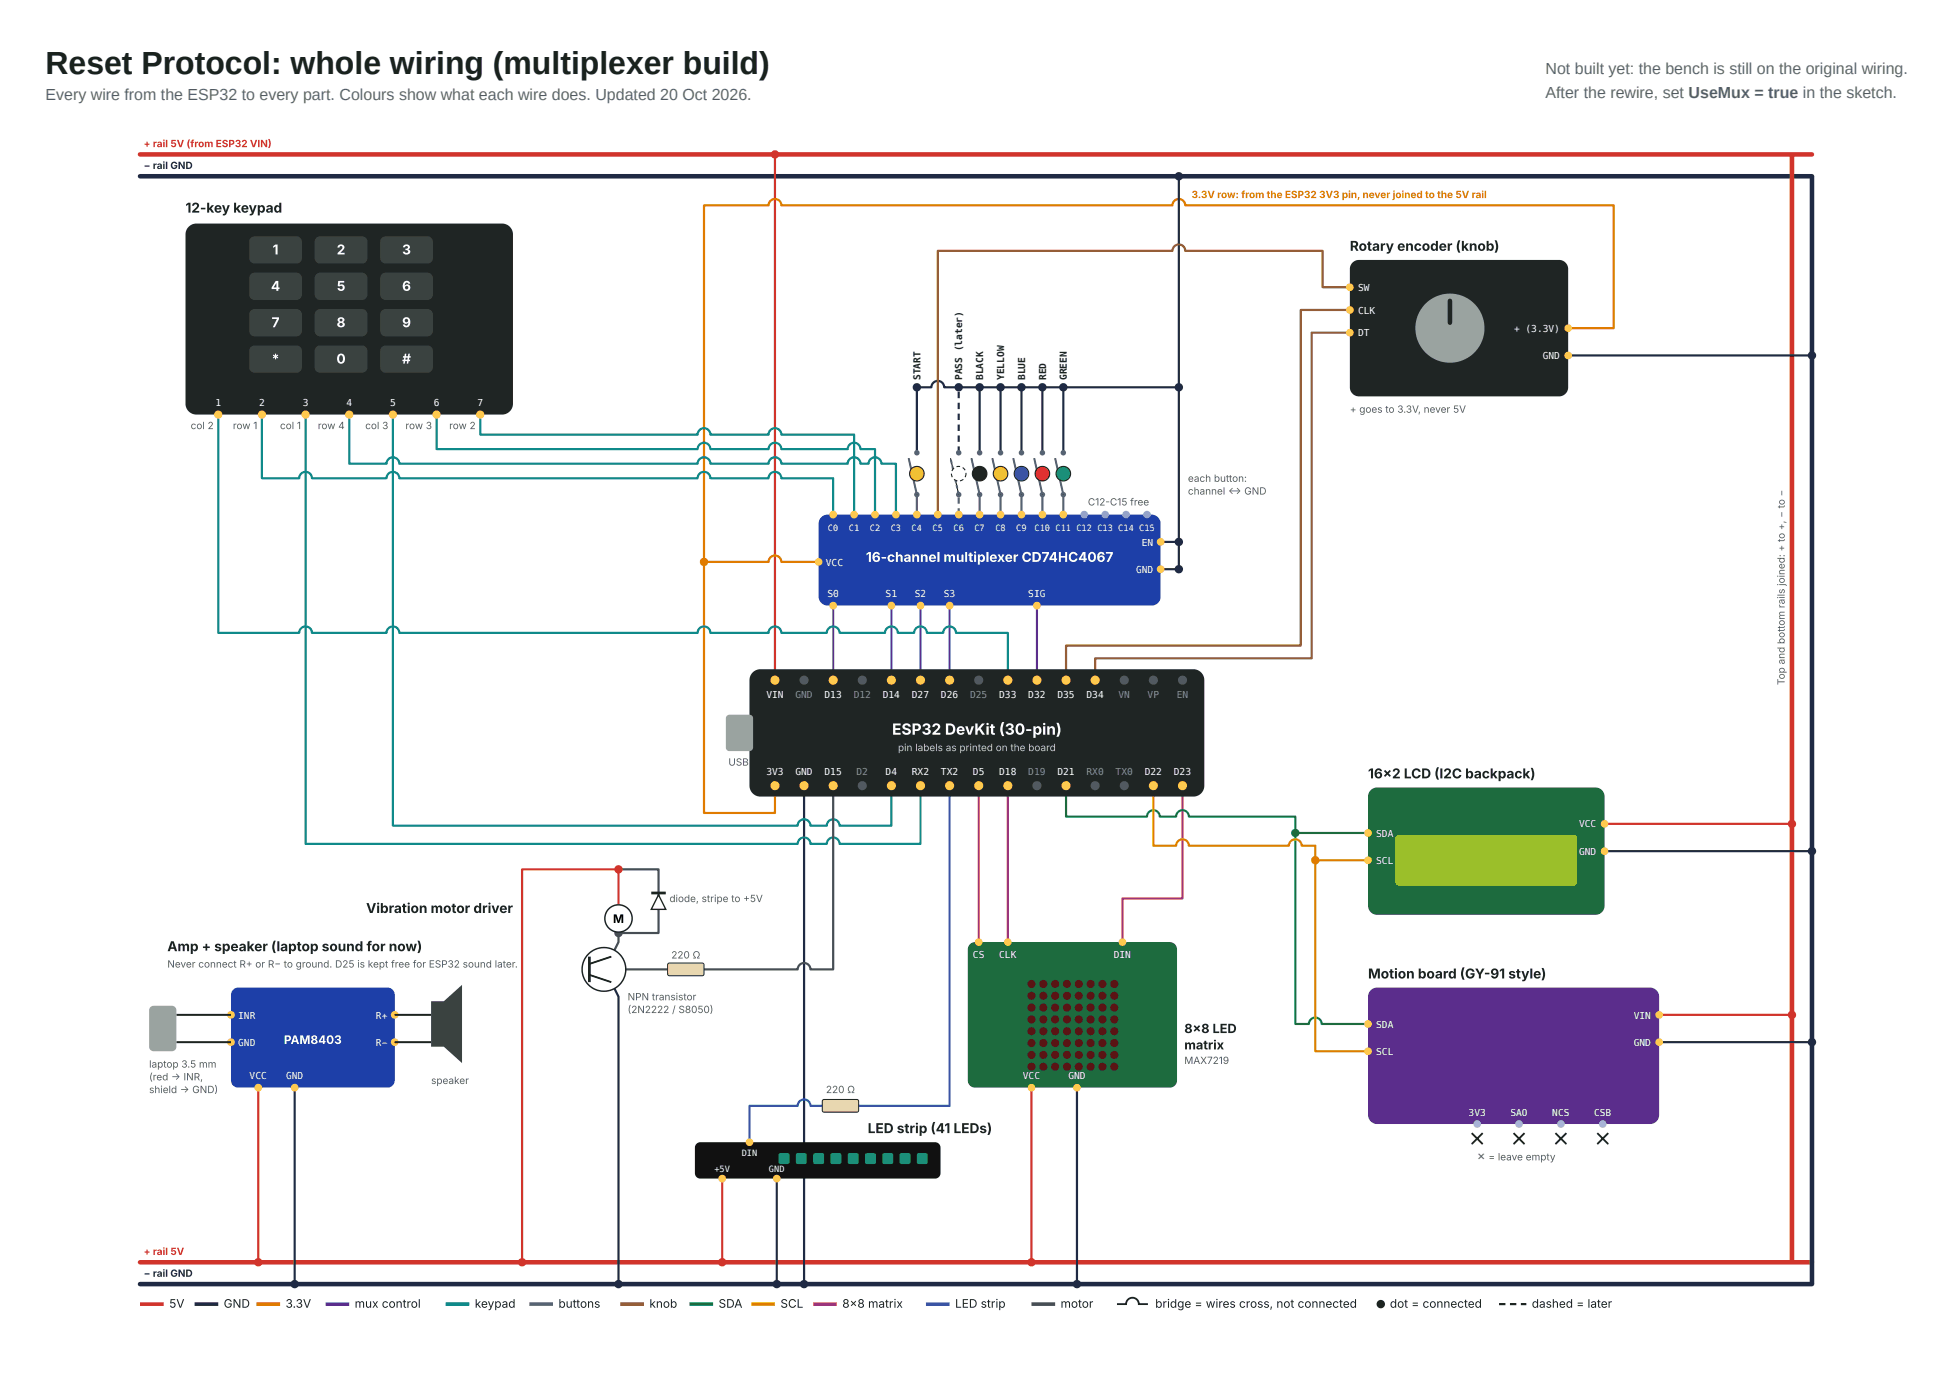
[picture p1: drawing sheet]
<svg xmlns="http://www.w3.org/2000/svg" width="420mm" height="297mm" viewBox="0 0 420 297" stroke-linecap="round" stroke-linejoin="round" font-family="sans-serif">
<path d="M30.1 33.2h359.6M30.1 271.5h359.6" fill="none" stroke="#d1342b" stroke-width=".98"/>
<path d="M30.1 37.9h359.6M30.1 276.2h359.6" fill="none" stroke="#1f2a44" stroke-width=".98"/>
<path d="M385.4 33.2v238.3" fill="none" stroke="#d1342b" stroke-width=".98" stroke-linecap="butt"/>
<path d="M389.7 37.9v238.3" fill="none" stroke="#1f2a44" stroke-width=".98" stroke-linecap="butt"/>
<path d="M166.7 33.2v113.1" fill="none" stroke="#d1342b" stroke-width=".47"/>
<path d="M253.5 37.9v84.5h-3.9M253.5 83.3h-50.5a1.37 1.37 0 0 0-1.3-1.4 1.37 1.37 0 0 0-1.4 1.4h-3.1v14.1M249.6 116.5h3.9M172.9 169v107.2" fill="none" stroke="#1f2a44" stroke-width=".47"/>
<path d="M179.2 130.2v16.1M191.7 130.2v16.1M198 130.2v16.1M204.2 130.2v16.1M223 130.2v16.1" fill="none" stroke="#7b3fbf" stroke-width=".47"/>
<path d="M337.2 70.6h9.8v-26.4h-92.1a1.37 1.37 0 0 0-1.4-1.4 1.37 1.37 0 0 0-1.4 1.4h-84.1a1.37 1.37 0 0 0-1.3-1.4 1.37 1.37 0 0 0-1.4 1.4h-13.9v130.6h15.3v-5.8M151.4 120.9h13.9a1.37 1.37 0 0 1 1.4-1.4 1.37 1.37 0 0 1 1.3 1.4h8" fill="none" stroke="#e07b00" stroke-width=".47"/>
<path d="M197.2 106.4v4.3" fill="none" stroke="#5b6573" stroke-width=".47"/>
<path d="M205.9 109.3h.5v1.4h-.5zM205.9 107h.5v1.3h-.5z" fill="#5b6573"/>
<path d="M205.9 96h.5v1.4h-.5zM205.9 93.7h.5v1.3h-.5zM205.9 91.3h.5v1.4h-.5zM205.9 89h.5v1.3h-.5zM205.9 86.6h.5v1.4h-.5zM205.9 84.3h.5v1.3h-.5z" fill="#1f2a44"/>
<path d="M210.7 106.4v4.3M215.2 106.4v4.3M219.7 106.4v4.3M224.2 106.4v4.3M228.7 106.4v4.3" fill="none" stroke="#5b6573" stroke-width=".47"/>
<path d="M337.2 76.4h52.5M210.7 83.3v14.1M215.2 83.3v14.1M219.7 83.3v14.1M224.2 83.3v14.1M228.7 83.3v14.1M345.1 183.1h44.6M131.4 211.2l1.6 3.2v61.8M63.4 233.9v42.3M231.6 233.9v42.3M356.8 224.1h32.9M167 253.5v22.7" fill="none" stroke="#1f2a44" stroke-width=".47"/>
<path d="M290.3 61.8h-5.9v-7.9h-29.5a1.37 1.37 0 0 0-1.4-1.3 1.37 1.37 0 0 0-1.4 1.3h-50.4v56.8M290.3 66.7h-10.6v72.1h-50.5v7.5M290.3 71.6h-8.2v70h-46.6v4.7" fill="none" stroke="#8a5a2b" stroke-width=".47"/>
<path d="M46.9 89.2v46.9h17.4a1.37 1.37 0 0 1 1.4-1.4 1.37 1.37 0 0 1 1.4 1.4h16a1.37 1.37 0 0 1 1.4-1.4 1.37 1.37 0 0 1 1.4 1.4h64.1a1.37 1.37 0 0 1 1.4-1.4 1.37 1.37 0 0 1 1.4 1.4h12.5a1.37 1.37 0 0 1 1.4-1.4 1.37 1.37 0 0 1 1.3 1.4h9.8a1.37 1.37 0 0 1 1.4-1.4 1.37 1.37 0 0 1 1.3 1.4h9.8a1.37 1.37 0 0 1 1.4-1.4 1.37 1.37 0 0 1 1.4 1.4h3.5a1.37 1.37 0 0 1 1.4-1.4 1.37 1.37 0 0 1 1.3 1.4h3.5a1.37 1.37 0 0 1 1.4-1.4 1.37 1.37 0 0 1 1.4 1.4h11.1v10.2M56.3 89.2v13.7h8a1.37 1.37 0 0 1 1.4-1.4 1.37 1.37 0 0 1 1.4 1.4h16a1.37 1.37 0 0 1 1.4-1.4 1.37 1.37 0 0 1 1.4 1.4h64.1a1.37 1.37 0 0 1 1.4-1.4 1.37 1.37 0 0 1 1.4 1.4h12.5a1.37 1.37 0 0 1 1.4-1.4 1.37 1.37 0 0 1 1.3 1.4h11.2v7.8M65.7 89.2v92.3h105.8a1.37 1.37 0 0 1 1.4-1.4 1.37 1.37 0 0 1 1.4 1.4h3.5a1.37 1.37 0 0 1 1.4-1.4 1.37 1.37 0 0 1 1.3 1.4h17.5v-12.5M75.1 89.2v10.5h8a1.37 1.37 0 0 1 1.4-1.3 1.37 1.37 0 0 1 1.4 1.3h64.1a1.37 1.37 0 0 1 1.4-1.3 1.37 1.37 0 0 1 1.4 1.3h12.5a1.37 1.37 0 0 1 1.4-1.3 1.37 1.37 0 0 1 1.3 1.3h14.3a1.37 1.37 0 0 1 1.4-1.3 1.37 1.37 0 0 1 1.3 1.3h1.8a1.37 1.37 0 0 1 1.4-1.3 1.37 1.37 0 0 1 1.3 1.3h3.2v11M84.5 89.2v88.4h87a1.37 1.37 0 0 1 1.4-1.4 1.37 1.37 0 0 1 1.4 1.4h3.5a1.37 1.37 0 0 1 1.4-1.4 1.37 1.37 0 0 1 1.3 1.4h11.2v-8.6M93.9 89.2v7.4h56.1a1.37 1.37 0 0 1 1.4-1.4 1.37 1.37 0 0 1 1.4 1.4h12.5a1.37 1.37 0 0 1 1.4-1.4 1.37 1.37 0 0 1 1.3 1.4h14.3a1.37 1.37 0 0 1 1.4-1.4 1.37 1.37 0 0 1 1.3 1.4h3.2v14.1M103.3 89.2v4.3h46.7a1.37 1.37 0 0 1 1.4-1.4 1.37 1.37 0 0 1 1.4 1.4h12.5a1.37 1.37 0 0 1 1.4-1.4 1.37 1.37 0 0 1 1.3 1.4h15.7v17.2" fill="none" stroke="#0f8a8a" stroke-width=".47"/>
<path d="M179.2 169v39.5h-4.9a1.37 1.37 0 0 0-1.4-1.4 1.37 1.37 0 0 0-1.4 1.4h-20.1M133 187h8.6v13.7h-8.6v1.9l-1.6 3.1M126.7 208.5h16.9" fill="none" stroke="#444b55" stroke-width=".47"/>
<path d="M345.1 177.2h40.3M133 194.4v-7.4h-20.7v84.5M356.8 218.3h28.6M55.5 233.9v37.6M221.8 233.9v37.6M155.3 253.5v18" fill="none" stroke="#d1342b" stroke-width=".47"/>
<path d="M204.2 169v68.8h-19.6M176.8 237.8h-2.5a1.37 1.37 0 0 0-1.4-1.3 1.37 1.37 0 0 0-1.4 1.3h-10.3v7.9" fill="none" stroke="#1f6fd1" stroke-width=".47"/>
<path d="M210.5 169v33.6M216.7 169v33.6M254.3 169v24.2h-12.9v9.4" fill="none" stroke="#c2367a" stroke-width=".47"/>
<path d="M229.2 169v6.6h17.5a1.37 1.37 0 0 1 1.3-1.3 1.37 1.37 0 0 1 1.4 1.3h3.5a1.37 1.37 0 0 1 1.4-1.3 1.37 1.37 0 0 1 1.4 1.3h22.8v44.6h3a1.37 1.37 0 0 1 1.3-1.3 1.37 1.37 0 0 1 1.4 1.3h10M278.5 179.1h15.7" fill="none" stroke="#1f8f4e" stroke-width=".47"/>
<path d="M248 169v12.9h4.9a1.37 1.37 0 0 1 1.4-1.4 1.37 1.37 0 0 1 1.4 1.4h21.5a1.37 1.37 0 0 1 1.3-1.4 1.37 1.37 0 0 1 1.4 1.4h2.9v44.2h11.4M282.8 185h11.4" fill="none" stroke="#c99a00" stroke-width=".47"/>
<circle cx="166.7" cy="33.2" r=".9" fill="#d1342b"/>
<circle cx="172.9" cy="276.2" r=".9" fill="#1f2a44"/>
<circle cx="151.4" cy="120.9" r=".9" fill="#e07b00"/>
<g fill="#1f2a44">
<circle cx="253.5" cy="122.4" r=".9"/>
<circle cx="253.5" cy="37.9" r=".9"/>
<circle cx="253.5" cy="116.5" r=".9"/>
<circle cx="253.5" cy="83.3" r=".9"/>
<circle cx="197.2" cy="83.3" r=".9"/>
<circle cx="206.2" cy="83.3" r=".9"/>
<circle cx="210.7" cy="83.3" r=".9"/>
<circle cx="215.2" cy="83.3" r=".9"/>
<circle cx="219.7" cy="83.3" r=".9"/>
<circle cx="224.2" cy="83.3" r=".9"/>
<circle cx="228.7" cy="83.3" r=".9"/>
<circle cx="389.7" cy="76.4" r=".9"/>
</g>
<circle cx="112.3" cy="271.5" r=".9" fill="#d1342b"/>
<circle cx="133" cy="276.2" r=".9" fill="#1f2a44"/>
<circle cx="133" cy="187" r=".9" fill="#d1342b"/>
<circle cx="133" cy="200.7" r=".9" fill="#444b55"/>
<circle cx="155.3" cy="271.5" r=".9" fill="#d1342b"/>
<circle cx="167" cy="276.2" r=".9" fill="#1f2a44"/>
<circle cx="221.8" cy="271.5" r=".9" fill="#d1342b"/>
<circle cx="231.6" cy="276.2" r=".9" fill="#1f2a44"/>
<circle cx="278.5" cy="179.1" r=".9" fill="#1f8f4e"/>
<circle cx="282.8" cy="185" r=".9" fill="#c99a00"/>
<circle cx="385.4" cy="177.2" r=".9" fill="#d1342b"/>
<circle cx="389.7" cy="183.1" r=".9" fill="#1f2a44"/>
<circle cx="385.4" cy="218.3" r=".9" fill="#d1342b"/>
<circle cx="389.7" cy="224.1" r=".9" fill="#1f2a44"/>
<circle cx="55.5" cy="271.5" r=".9" fill="#d1342b"/>
<circle cx="63.4" cy="276.2" r=".9" fill="#1f2a44"/>
<path d="M161.9 144.6l.7-.5 .9-.2h93.1a2.35 2.35 0 0 1 2.4 2.4v22.7a2.35 2.35 0 0 1-2.4 2.3h-93.1a2.35 2.35 0 0 1-2.3-2.3v-22.7l.2-.9z" fill="#1f2524"/>
<path d="M156.3 153.9l.6-.2h4.3a.78 .78 0 0 1 .8 .8v6.3a.78 .78 0 0 1-.8 .7h-4.3a.78 .78 0 0 1-.8-.7v-6.3z" fill="#9aa3a0"/>
<circle cx="166.7" cy="146.3" r=".98" fill="#ffc94d"/>
<circle cx="172.9" cy="146.3" r=".98" fill="#55605a"/>
<circle cx="179.2" cy="146.3" r=".98" fill="#ffc94d"/>
<circle cx="185.4" cy="146.3" r=".98" fill="#55605a"/>
<g fill="#ffc94d">
<circle cx="191.7" cy="146.3" r=".98"/>
<circle cx="198" cy="146.3" r=".98"/>
<circle cx="204.2" cy="146.3" r=".98"/>
</g>
<circle cx="210.5" cy="146.3" r=".98" fill="#55605a"/>
<g fill="#ffc94d">
<circle cx="216.7" cy="146.3" r=".98"/>
<circle cx="223" cy="146.3" r=".98"/>
<circle cx="229.2" cy="146.3" r=".98"/>
<circle cx="235.5" cy="146.3" r=".98"/>
</g>
<g fill="#55605a">
<circle cx="241.8" cy="146.3" r=".98"/>
<circle cx="248" cy="146.3" r=".98"/>
<circle cx="254.3" cy="146.3" r=".98"/>
</g>
<g fill="#ffc94d">
<circle cx="166.7" cy="169" r=".98"/>
<circle cx="172.9" cy="169" r=".98"/>
<circle cx="179.2" cy="169" r=".98"/>
</g>
<circle cx="185.4" cy="169" r=".98" fill="#55605a"/>
<g fill="#ffc94d">
<circle cx="191.7" cy="169" r=".98"/>
<circle cx="198" cy="169" r=".98"/>
<circle cx="204.2" cy="169" r=".98"/>
<circle cx="210.5" cy="169" r=".98"/>
<circle cx="216.7" cy="169" r=".98"/>
</g>
<circle cx="223" cy="169" r=".98" fill="#55605a"/>
<circle cx="229.2" cy="169" r=".98" fill="#ffc94d"/>
<g fill="#55605a">
<circle cx="235.5" cy="169" r=".98"/>
<circle cx="241.8" cy="169" r=".98"/>
</g>
<g fill="#ffc94d">
<circle cx="248" cy="169" r=".98"/>
<circle cx="254.3" cy="169" r=".98"/>
</g>
<path d="M176.6 111.3l.6-.5 .8-.1h69.6a1.96 1.96 0 0 1 2 1.9v15.7a1.96 1.96 0 0 1-2 1.9h-69.6a1.96 1.96 0 0 1-2-1.9v-15.7l.2-.7z" fill="#1d3fa8"/>
<g fill="#ffc94d">
<circle cx="179.2" cy="110.7" r=".82"/>
<circle cx="183.7" cy="110.7" r=".82"/>
<circle cx="188.2" cy="110.7" r=".82"/>
<circle cx="192.7" cy="110.7" r=".82"/>
<circle cx="197.2" cy="110.7" r=".82"/>
<circle cx="201.7" cy="110.7" r=".82"/>
<circle cx="206.2" cy="110.7" r=".82"/>
<circle cx="210.7" cy="110.7" r=".82"/>
<circle cx="215.2" cy="110.7" r=".82"/>
<circle cx="219.7" cy="110.7" r=".82"/>
<circle cx="224.2" cy="110.7" r=".82"/>
<circle cx="228.7" cy="110.7" r=".82"/>
</g>
<g fill="#8fa3e0">
<circle cx="233.2" cy="110.7" r=".82"/>
<circle cx="237.7" cy="110.7" r=".82"/>
<circle cx="242.2" cy="110.7" r=".82"/>
<circle cx="246.7" cy="110.7" r=".82"/>
</g>
<g fill="#ffc94d">
<circle cx="179.2" cy="130.2" r=".82"/>
<circle cx="191.7" cy="130.2" r=".82"/>
<circle cx="198" cy="130.2" r=".82"/>
<circle cx="204.2" cy="130.2" r=".82"/>
<circle cx="223" cy="130.2" r=".82"/>
<circle cx="176" cy="120.9" r=".82"/>
<circle cx="249.6" cy="116.5" r=".82"/>
<circle cx="249.6" cy="122.4" r=".82"/>
</g>
<g fill="#5b6573">
<circle cx="197.2" cy="106.4" r=".59"/>
<circle cx="197.2" cy="97.4" r=".59"/>
</g>
<path d="M195.4 98.5l1.8 7.9z" fill="#000"/>
<path d="M195.4 98.5l1.8 7.9" fill="none" stroke="#5b6573" stroke-width=".43"/>
<circle cx="197.2" cy="101.9" r="1.56" fill="#f2c200"/>
<circle cx="197.2" cy="101.9" r="1.56" fill="none" stroke="#1c2420" stroke-width=".23"/>
<g fill="#5b6573">
<circle cx="206.2" cy="106.4" r=".59"/>
<circle cx="206.2" cy="97.4" r=".59"/>
</g>
<path d="M204.4 98.5l1.8 7.9z" fill="#000"/>
<path d="M205.8 105.7l.4-.1 .2 .7-.4 .1zM205.5 104.3l.4-.1 .2 .8-.4 .1zM205.2 103l.4-.1 .2 .8-.4 .1zM204.9 101.7l.4-.1 .2 .7-.4 .1zM204.6 100.3l.4-.1 .2 .8-.4 .1zM204.3 99l.4-.1 .2 .7-.4 .1z" fill="#5b6573"/>
<circle cx="206.2" cy="101.9" r="1.56" fill="#fff"/>
<path d="M206.4 103.3l.7-.3 .1 .2-.7 .3zM205.2 103l.7 .3v.2l-.8-.3zM204.5 101.9h.2l.2 .7-.2 .1zM204.9 100.8l.2-.2 .2 .2-.5 .5h-.2zM205.7 100.3l.8-.1-.1 .3h-.7zM207.1 100.5l.5 .6-.2 .1-.5-.5zM207.6 101.7l.2 .1-.2 .9-.2-.1z" fill="#1c2420"/>
<g fill="#5b6573">
<circle cx="210.7" cy="106.4" r=".59"/>
<circle cx="210.7" cy="97.4" r=".59"/>
</g>
<path d="M208.9 98.5l1.8 7.9z" fill="#000"/>
<path d="M208.9 98.5l1.8 7.9" fill="none" stroke="#5b6573" stroke-width=".43"/>
<circle cx="210.7" cy="101.9" r="1.56" fill="#222"/>
<circle cx="210.7" cy="101.9" r="1.56" fill="none" stroke="#1c2420" stroke-width=".23"/>
<g fill="#5b6573">
<circle cx="215.2" cy="106.4" r=".59"/>
<circle cx="215.2" cy="97.4" r=".59"/>
</g>
<path d="M213.4 98.5l1.8 7.9z" fill="#000"/>
<path d="M213.4 98.5l1.8 7.9" fill="none" stroke="#5b6573" stroke-width=".43"/>
<circle cx="215.2" cy="101.9" r="1.56" fill="#f2c200"/>
<circle cx="215.2" cy="101.9" r="1.56" fill="none" stroke="#1c2420" stroke-width=".23"/>
<g fill="#5b6573">
<circle cx="219.7" cy="106.4" r=".59"/>
<circle cx="219.7" cy="97.4" r=".59"/>
</g>
<path d="M217.9 98.5l1.8 7.9z" fill="#000"/>
<path d="M217.9 98.5l1.8 7.9" fill="none" stroke="#5b6573" stroke-width=".43"/>
<circle cx="219.7" cy="101.9" r="1.56" fill="#2f6fe0"/>
<circle cx="219.7" cy="101.9" r="1.56" fill="none" stroke="#1c2420" stroke-width=".23"/>
<g fill="#5b6573">
<circle cx="224.2" cy="106.4" r=".59"/>
<circle cx="224.2" cy="97.4" r=".59"/>
</g>
<path d="M222.4 98.5l1.8 7.9z" fill="#000"/>
<path d="M222.4 98.5l1.8 7.9" fill="none" stroke="#5b6573" stroke-width=".43"/>
<circle cx="224.2" cy="101.9" r="1.56" fill="#e03131"/>
<circle cx="224.2" cy="101.9" r="1.56" fill="none" stroke="#1c2420" stroke-width=".23"/>
<g fill="#5b6573">
<circle cx="228.7" cy="106.4" r=".59"/>
<circle cx="228.7" cy="97.4" r=".59"/>
</g>
<path d="M226.9 98.5l1.8 7.9z" fill="#000"/>
<path d="M226.9 98.5l1.8 7.9" fill="none" stroke="#5b6573" stroke-width=".43"/>
<circle cx="228.7" cy="101.9" r="1.56" fill="#2fae5a"/>
<circle cx="228.7" cy="101.9" r="1.56" fill="none" stroke="#1c2420" stroke-width=".23"/>
<path d="M40.6 48.8l.7-.5 .9-.2h65.8a2.35 2.35 0 0 1 2.3 2.3v36.4a2.35 2.35 0 0 1-2.3 2.4h-65.8a2.35 2.35 0 0 1-2.3-2.4v-36.4l.2-.9z" fill="#1f2524"/>
<g fill="#3a4240">
<path d="M53.9 51.2l.9-.4 9.4 .1 .5 .4 .2 .5-.1 4.2-.3 .4-.7 .3-9.5-.1-.5-.4-.2-.5v-3.9z"/>
<path d="M68 51.2l.8-.4 9.5 .1 .5 .4 .2 .5-.1 4.2-.3 .4-.8 .3-9.4-.1-.5-.4-.2-.5v-3.9z"/>
<path d="M82.1 51.2l.8-.4 9.5 .1 .5 .4 .2 .5-.1 4.2-.4 .4-.7 .3-9.4-.1-.5-.4-.2-.5v-3.9z"/>
<path d="M53.9 59l.9-.4 9.4 .1 .5 .4 .2 .6-.1 4.1-.3 .5-.7 .2-9.5-.1-.5-.3-.2-.6v-3.8z"/>
<path d="M68 59l.8-.4 9.5 .1 .5 .4 .2 .6-.1 4.1-.3 .5-.8 .2-9.4-.1-.5-.3-.2-.6v-3.8z"/>
<path d="M82.1 59l.8-.4 9.5 .1 .5 .4 .2 .6-.1 4.1-.4 .5-.7 .2-9.4-.1-.5-.3-.2-.6v-3.8z"/>
<path d="M53.9 66.8l.9-.3 9.4 .1 .5 .3 .2 .6-.1 4.1-.3 .5-.7 .2-9.5-.1-.5-.3-.2-.6v-3.8z"/>
<path d="M68 66.8l.8-.3 9.5 .1 .5 .3 .2 .6-.1 4.1-.3 .5-.8 .2-9.4-.1-.5-.3-.2-.6v-3.8z"/>
<path d="M82.1 66.8l.8-.3 9.5 .1 .5 .3 .2 .6-.1 4.1-.4 .5-.7 .2-9.4-.1-.5-.3-.2-.6v-3.8z"/>
<path d="M53.9 74.6l.9-.3 9.4 .1 .5 .4 .2 .5-.1 4.1-.3 .5-.7 .3-9.5-.1-.5-.4-.2-.6v-3.8z"/>
<path d="M68 74.6l.8-.3 9.5 .1 .5 .4 .2 .5-.1 4.1-.3 .5-.8 .3-9.4-.1-.5-.4-.2-.6v-3.8z"/>
<path d="M82.1 74.6l.8-.3 9.5 .1 .5 .4 .2 .5-.1 4.1-.4 .5-.7 .3-9.4-.1-.5-.4-.2-.6v-3.8z"/>
</g>
<g fill="#ffc94d">
<circle cx="46.9" cy="89.2" r=".88"/>
<circle cx="56.3" cy="89.2" r=".88"/>
<circle cx="65.7" cy="89.2" r=".88"/>
<circle cx="75.1" cy="89.2" r=".88"/>
<circle cx="84.5" cy="89.2" r=".88"/>
<circle cx="93.9" cy="89.2" r=".88"/>
<circle cx="103.3" cy="89.2" r=".88"/>
</g>
<path d="M290.9 56.5l.6-.4 .7-.2h43.1a1.96 1.96 0 0 1 1.9 2v25.4a1.96 1.96 0 0 1-1.9 1.9h-43.1a1.96 1.96 0 0 1-1.9-1.9v-25.4l.1-.8z" fill="#1f2524"/>
<circle cx="311.8" cy="70.6" r="7.4" fill="#9aa3a0"/>
<path d="M311.8 64.7v4.7" fill="none" stroke="#222" stroke-width=".98"/>
<g fill="#ffc94d">
<circle cx="290.3" cy="61.8" r=".82"/>
<circle cx="290.3" cy="66.7" r=".82"/>
<circle cx="290.3" cy="71.6" r=".82"/>
<circle cx="337.2" cy="70.6" r=".82"/>
<circle cx="337.2" cy="76.4" r=".82"/>
</g>
<path d="M294.8 169.9l.6-.4 .8-.1h46.9a1.96 1.96 0 0 1 2 1.9v23.5a1.96 1.96 0 0 1-2 2h-46.9a1.96 1.96 0 0 1-2-2v-23.5l.1-.7z" fill="#1d6b3e"/>
<path d="M300.3 179.8l.5-.3h37.6a.78 .78 0 0 1 .8 .8v9.4a.78 .78 0 0 1-.8 .8h-37.6a.78 .78 0 0 1-.7-.8v-9.4z" fill="#9bbf2a"/>
<g fill="#ffc94d">
<circle cx="294.2" cy="179.1" r=".82"/>
<circle cx="294.2" cy="185" r=".82"/>
<circle cx="345.1" cy="177.2" r=".82"/>
<circle cx="345.1" cy="183.1" r=".82"/>
</g>
<path d="M294.8 213l.6-.5 .8-.1h58.6a1.96 1.96 0 0 1 2 2v25.4a1.96 1.96 0 0 1-2 1.9h-58.6a1.96 1.96 0 0 1-2-1.9v-25.4l.1-.8z" fill="#5b2d8c"/>
<g fill="#ffc94d">
<circle cx="294.2" cy="220.2" r=".82"/>
<circle cx="294.2" cy="226.1" r=".82"/>
<circle cx="356.8" cy="218.3" r=".82"/>
<circle cx="356.8" cy="224.1" r=".82"/>
</g>
<circle cx="317.7" cy="241.7" r=".82" fill="#b9a6d6"/>
<path d="M316.5 243.7l2.3 2.3zM318.8 243.7l-2.3 2.3z" fill="#000"/>
<path d="M316.5 243.7l2.3 2.3M318.8 243.7l-2.3 2.3" fill="none" stroke="#1c2420" stroke-width=".39"/>
<circle cx="326.7" cy="241.7" r=".82" fill="#b9a6d6"/>
<path d="M325.5 243.7l2.3 2.3zM327.8 243.7l-2.3 2.3z" fill="#000"/>
<path d="M325.5 243.7l2.3 2.3M327.8 243.7l-2.3 2.3" fill="none" stroke="#1c2420" stroke-width=".39"/>
<circle cx="335.7" cy="241.7" r=".82" fill="#b9a6d6"/>
<path d="M334.5 243.7l2.3 2.3zM336.8 243.7l-2.3 2.3z" fill="#000"/>
<path d="M334.5 243.7l2.3 2.3M336.8 243.7l-2.3 2.3" fill="none" stroke="#1c2420" stroke-width=".39"/>
<circle cx="344.7" cy="241.7" r=".82" fill="#b9a6d6"/>
<path d="M343.5 243.7l2.3 2.3zM345.8 243.7l-2.3 2.3z" fill="#000"/>
<path d="M343.5 243.7l2.3 2.3M345.8 243.7l-2.3 2.3" fill="none" stroke="#1c2420" stroke-width=".39"/>
<path d="M208.6 203.1l.5-.4 .6-.1h41.9a1.56 1.56 0 0 1 1.5 1.6v28.2a1.57 1.57 0 0 1-1.5 1.5h-41.9a1.56 1.56 0 0 1-1.6-1.5v-28.2l.1-.6z" fill="#1d6b3e"/>
<g fill="#5a1414">
<circle cx="221.8" cy="211.6" r=".86"/>
<circle cx="224.4" cy="211.6" r=".86"/>
<circle cx="226.9" cy="211.6" r=".86"/>
<circle cx="229.4" cy="211.6" r=".86"/>
<circle cx="232" cy="211.6" r=".86"/>
<circle cx="234.5" cy="211.6" r=".86"/>
<circle cx="237.1" cy="211.6" r=".86"/>
<circle cx="239.6" cy="211.6" r=".86"/>
<circle cx="221.8" cy="214.2" r=".86"/>
<circle cx="224.4" cy="214.2" r=".86"/>
<circle cx="226.9" cy="214.2" r=".86"/>
<circle cx="229.4" cy="214.2" r=".86"/>
<circle cx="232" cy="214.2" r=".86"/>
<circle cx="234.5" cy="214.2" r=".86"/>
<circle cx="237.1" cy="214.2" r=".86"/>
<circle cx="239.6" cy="214.2" r=".86"/>
<circle cx="221.8" cy="216.7" r=".86"/>
<circle cx="224.4" cy="216.7" r=".86"/>
<circle cx="226.9" cy="216.7" r=".86"/>
<circle cx="229.4" cy="216.7" r=".86"/>
<circle cx="232" cy="216.7" r=".86"/>
<circle cx="234.5" cy="216.7" r=".86"/>
<circle cx="237.1" cy="216.7" r=".86"/>
<circle cx="239.6" cy="216.7" r=".86"/>
<circle cx="221.8" cy="219.2" r=".86"/>
<circle cx="224.4" cy="219.2" r=".86"/>
<circle cx="226.9" cy="219.2" r=".86"/>
<circle cx="229.4" cy="219.2" r=".86"/>
<circle cx="232" cy="219.2" r=".86"/>
<circle cx="234.5" cy="219.2" r=".86"/>
<circle cx="237.1" cy="219.2" r=".86"/>
<circle cx="239.6" cy="219.2" r=".86"/>
<circle cx="221.8" cy="221.8" r=".86"/>
<circle cx="224.4" cy="221.8" r=".86"/>
<circle cx="226.9" cy="221.8" r=".86"/>
<circle cx="229.4" cy="221.8" r=".86"/>
<circle cx="232" cy="221.8" r=".86"/>
<circle cx="234.5" cy="221.8" r=".86"/>
<circle cx="237.1" cy="221.8" r=".86"/>
<circle cx="239.6" cy="221.8" r=".86"/>
<circle cx="221.8" cy="224.3" r=".86"/>
<circle cx="224.4" cy="224.3" r=".86"/>
<circle cx="226.9" cy="224.3" r=".86"/>
<circle cx="229.4" cy="224.3" r=".86"/>
<circle cx="232" cy="224.3" r=".86"/>
<circle cx="234.5" cy="224.3" r=".86"/>
<circle cx="237.1" cy="224.3" r=".86"/>
<circle cx="239.6" cy="224.3" r=".86"/>
<circle cx="221.8" cy="226.9" r=".86"/>
<circle cx="224.4" cy="226.9" r=".86"/>
<circle cx="226.9" cy="226.9" r=".86"/>
<circle cx="229.4" cy="226.9" r=".86"/>
<circle cx="232" cy="226.9" r=".86"/>
<circle cx="234.5" cy="226.9" r=".86"/>
<circle cx="237.1" cy="226.9" r=".86"/>
<circle cx="239.6" cy="226.9" r=".86"/>
<circle cx="221.8" cy="229.4" r=".86"/>
<circle cx="224.4" cy="229.4" r=".86"/>
<circle cx="226.9" cy="229.4" r=".86"/>
<circle cx="229.4" cy="229.4" r=".86"/>
<circle cx="232" cy="229.4" r=".86"/>
<circle cx="234.5" cy="229.4" r=".86"/>
<circle cx="237.1" cy="229.4" r=".86"/>
<circle cx="239.6" cy="229.4" r=".86"/>
</g>
<g fill="#ffc94d">
<circle cx="210.5" cy="202.6" r=".82"/>
<circle cx="216.7" cy="202.6" r=".82"/>
<circle cx="241.4" cy="202.6" r=".82"/>
<circle cx="221.8" cy="233.9" r=".82"/>
<circle cx="231.6" cy="233.9" r=".82"/>
</g>
<path d="M149.8 246l.8-.3h50.6l.7 .3 .3 .7v5.8l-.4 .7-.7 .3h-50.6l-.7-.4-.4-.6v-5.7z" fill="#111"/>
<g fill="#2fae5a">
<path d="M167.5 248.1l.3-.1 1.9 .1 .1 .3-.1 1.8-.3 .1-1.9-.1-.1-.2z"/>
<path d="M171.3 248.1l.2-.1 1.9 .1 .1 .3-.1 1.8-.3 .1-1.8-.1-.1-.2z"/>
<path d="M175 248.1l.3-.1 1.8 .1 .1 .3-.1 1.8-.3 .1-1.8-.1-.1-.2z"/>
<path d="M178.7 248.1l.3-.1 1.8 .1 .1 .3-.1 1.8-.3 .1-1.8-.1-.1-.2z"/>
<path d="M182.4 248.1l.3-.1 1.8 .1 .1 .3-.1 1.8-.2 .1-1.9-.1-.1-.2z"/>
<path d="M186.1 248.1l.3-.1 1.9 .1 .1 .3-.1 1.8-.3 .1-1.9-.1-.1-.2z"/>
<path d="M189.8 248.1l.3-.1 1.9 .1 .1 .3-.1 1.8-.3 .1-1.9-.1-.1-.2z"/>
<path d="M193.6 248.1l.2-.1 1.9 .1 .1 .3-.1 1.8-.3 .1-1.8-.1-.1-.2z"/>
<path d="M197.3 248.1l.3-.1 1.8 .1 .1 .3-.1 1.8-.3 .1-1.8-.1-.1-.2z"/>
</g>
<g fill="#ffc94d">
<circle cx="161.2" cy="245.7" r=".82"/>
<circle cx="155.3" cy="253.5" r=".82"/>
<circle cx="167" cy="253.5" r=".82"/>
</g>
<path d="M176.9 236.6l.3-.1h7.2l.2 .4v2.1l-.3 .2h-7.2l-.3-.4z" fill="#e8d6a8"/>
<path d="M176.9 236.6l.3-.1h7.2l.2 .4v2.1l-.3 .2h-7.2l-.3-.4z" fill="none" stroke="#1c2420" stroke-width=".22"/>
<path d="M143.7 207.2l.3-.1h7.2l.2 .4v2.1l-.4 .3-7.2-.1-.2-.3z" fill="#e8d6a8"/>
<path d="M143.7 207.2l.3-.1h7.2l.2 .4v2.1l-.4 .3-7.2-.1-.2-.3z" fill="none" stroke="#1c2420" stroke-width=".22"/>
<circle cx="129.9" cy="208.5" r="4.7" fill="#fff"/>
<circle cx="129.9" cy="208.5" r="4.7" fill="none" stroke="#1c2420" stroke-width=".31"/>
<path d="M126.7 205.7v5.5" fill="none" stroke="#1c2420" stroke-width=".59"/>
<path d="M126.7 207.3l4.7-1.6zM126.7 209.7l4.7 1.5z" fill="#000"/>
<path d="M126.7 209.7l4.7 1.5M131.4 205.7l-4.7 1.6" fill="none" stroke="#1c2420" stroke-width=".39"/>
<circle cx="133" cy="197.5" r="2.93" fill="#fff"/>
<circle cx="133" cy="197.5" r="2.93" fill="none" stroke="#1c2420" stroke-width=".31"/>
<path d="M141.6 192.4l1.6 3.2h-3.2z" fill="#fff"/>
<path d="M141.6 192.4l1.6 3.2h-3.2z" fill="none" stroke="#1c2420" stroke-width=".29"/>
<path d="M140 192.1h3.2" fill="none" stroke="#1c2420" stroke-width=".59"/>
<path d="M50.1 212.9l.5-.4 .6-.1h32.1a1.56 1.56 0 0 1 1.6 1.6v18.4a1.56 1.56 0 0 1-1.6 1.5h-32.1a1.56 1.56 0 0 1-1.5-1.5v-18.4l.1-.6z" fill="#1d3fa8"/>
<g fill="#ffc94d">
<circle cx="55.5" cy="233.9" r=".82"/>
<circle cx="63.4" cy="233.9" r=".82"/>
<circle cx="49.7" cy="218.3" r=".82"/>
<circle cx="49.7" cy="224.1" r=".82"/>
</g>
<path d="M37.9 218.3h11.8zM37.9 224.1h11.8z" fill="#000"/>
<path d="M37.9 218.3h11.8M37.9 224.1h11.8" fill="none" stroke="#1c2420" stroke-width=".43"/>
<path d="M32.4 216.6l.6-.3h4a.98 .98 0 0 1 .9 1v7.8a.98 .98 0 0 1-.9 1h-4a.98 .98 0 0 1-.9-1v-7.8z" fill="#9aa3a0"/>
<g fill="#ffc94d">
<circle cx="84.9" cy="218.3" r=".82"/>
<circle cx="84.9" cy="224.1" r=".82"/>
</g>
<path d="M84.9 218.3h7.8zM84.9 224.1h7.8z" fill="#000"/>
<path d="M84.9 218.3h7.8M84.9 224.1h7.8" fill="none" stroke="#1c2420" stroke-width=".43"/>
<path d="M92.7 215.3h2.7l4-3.5v16.8l-4-3.5h-2.7z" fill="#3a4240"/>
<path d="M30.1 280.5h5.1" fill="none" stroke="#d1342b" stroke-width=".78" stroke-linecap="butt"/>
<path d="M41.8 280.5h5.1" fill="none" stroke="#1f2a44" stroke-width=".78" stroke-linecap="butt"/>
<path d="M55.1 280.5h5.1" fill="none" stroke="#e07b00" stroke-width=".78" stroke-linecap="butt"/>
<path d="M70 280.5h5.1" fill="none" stroke="#7b3fbf" stroke-width=".78" stroke-linecap="butt"/>
<path d="M95.8 280.5h5.1" fill="none" stroke="#0f8a8a" stroke-width=".78" stroke-linecap="butt"/>
<path d="M113.8 280.5h5.1" fill="none" stroke="#5b6573" stroke-width=".78" stroke-linecap="butt"/>
<path d="M133.4 280.5h5.1" fill="none" stroke="#8a5a2b" stroke-width=".78" stroke-linecap="butt"/>
<path d="M148.3 280.5h5" fill="none" stroke="#1f8f4e" stroke-width=".78" stroke-linecap="butt"/>
<path d="M161.6 280.5h5.1" fill="none" stroke="#c99a00" stroke-width=".78" stroke-linecap="butt"/>
<path d="M174.9 280.5h5.1" fill="none" stroke="#c2367a" stroke-width=".78" stroke-linecap="butt"/>
<path d="M199.1 280.5h5.1" fill="none" stroke="#1f6fd1" stroke-width=".78" stroke-linecap="butt"/>
<path d="M221.8 280.5h5.1" fill="none" stroke="#444b55" stroke-width=".78" stroke-linecap="butt"/>
<path d="M240.2 280.5h2a1.37 1.37 0 0 1 1.3-1.4 1.37 1.37 0 0 1 1.4 1.4h2" fill="none" stroke="#1c2420" stroke-width=".39"/>
<g fill="#1c2420">
<path d="M322.4 280.2h1.3v.5h-1.3zM324.7 280.2h1.4v.5h-1.4zM327.1 280.2h1.1v.5h-1.1z"/>
<circle cx="296.9" cy="280.5" r=".9"/>
</g>
<text font-size="6.9" fill="#19221d" x="9.8" y="15.9">Reset Protocol: whole wiring (multiplexer build)</text>
<g font-size="3.4" fill="#5b6a61">
<text x="332.4" y="15.9">Not built yet: the bench is still on the original wiring.</text>
<text x="9.8" y="21.4">Every wire from the ESP32 to every part. Colours show what each wire does. Updated 20 Oct 2026.</text>
<text x="332.4" y="21.2">After the rewire, set UseMux = true in the sketch.</text>
</g>
<text font-size="3.3" fill="#fff" x="191.8" y="158">ESP32 DevKit (30-pin)</text>
<g font-size="2.9" fill="#1c2420">
<text x="39.9" y="45.7">12-key keypad</text>
<text x="290.3" y="53.9">Rotary encoder (knob)</text>
<text x="294.2" y="167.4">16x2 LCD (I2C backpack)</text>
<text x="78.7" y="196.4">Vibration motor driver</text>
<text x="36" y="204.6">Amp + speaker (laptop sound for now)</text>
<text x="294.2" y="210.4">Motion board (GY-91 style)</text>
<text x="186.6" y="243.7">LED strip (41 LEDs)</text>
</g>
<g font-size="2.9" fill="#fff">
<text x="58.6" y="54.7">1</text>
<text x="72.4" y="54.7">2</text>
<text x="86.5" y="54.7">3</text>
<text x="58.3" y="62.6">4</text>
<text x="72.4" y="62.6">5</text>
<text x="86.5" y="62.6">6</text>
<text x="58.4" y="70.4">7</text>
<text x="72.4" y="70.4">8</text>
<text x="86.5" y="70.4">9</text>
<text x="58.4" y="78.2">*</text>
<text x="72.4" y="78.2">0</text>
<text x="86.5" y="78.2">#</text>
<text x="186.2" y="120.8">16-channel multiplexer CD74HC4067</text>
</g>
<g font-size="2.7" fill="#1c2420">
<text x="254.7" y="222.2">8x8 LED</text>
<text x="254.7" y="225.7">matrix</text>
</g>
<text font-size="2.5" x="131.8" y="198.5">M</text>
<text font-size="2.5" fill="#fff" x="61.1" y="224.5">PAM8403</text>
<g font-size="2.5" fill="#1c2420">
<text x="36.4" y="281.3">5V</text>
<text x="48.1" y="281.3">GND</text>
<text x="61.4" y="281.3">3.3V</text>
<text x="76.3" y="281.3">mux control</text>
<text x="102.1" y="281.3">keypad</text>
<text x="120.1" y="281.3">buttons</text>
<text x="139.7" y="281.3">knob</text>
<text x="154.5" y="281.3">SDA</text>
<text x="167.8" y="281.3">SCL</text>
<text x="181.1" y="281.3">8x 8 matrix</text>
<text x="205.4" y="281.3">LED strip</text>
<text x="228.1" y="281.3">motor</text>
<text x="248.4" y="281.3">bridge = wires cross, not connected</text>
<text x="298.9" y="281.3">dot = connected</text>
<text x="329.4" y="281.3">dashed = later</text>
</g>
<g font-size="2.2" fill="#d1342b">
<text x="30.9" y="31.6">+ rail 5V (from ESP32 VIN)</text>
<text x="30.9" y="269.9">+ rail 5V</text>
</g>
<g font-size="2.2" fill="#1f2a44">
<text x="30.9" y="36.3">− rail GND</text>
<text x="30.9" y="274.6">− rail GND</text>
</g>
<g font-size="2.2" fill="#e07b00">
<text x="256.2" y="42.6">3.3V row: from the ESP32</text>
<text x="283.7" y="42.6">3V3 pin, never joined to the 5V rail</text>
</g>
<g font-size="2.2" fill="#55605a">
<text x="290.3" y="88.8">+ goes to 3.3V, never 5V</text>
<text x="41" y="92.3">col 2</text>
<text x="50.1" y="92.3">row 1</text>
<text x="60.2" y="92.3">col 1</text>
<text x="68.3" y="92.3">row 4</text>
<text x="78.5" y="92.3">col 3</text>
<text x="87.2" y="92.3">row 3</text>
<text x="96.6" y="92.3">row 2</text>
<text x="255.5" y="103.6">each button:</text>
<text x="255.5" y="106.4">channel ↔ GND</text>
<text x="233.9" y="108.7">C12-C15 free</text>
<text x="383.8" y="147.3" transform="rotate(-90 383.8 147.3)">Top and bottom rails joined: + to +, − to −</text>
<text x="156.6" y="164.7">USB</text>
<text x="144" y="194">diode, stripe to + 5V</text>
<text x="36" y="208.1">Never connect R+ or R− to ground. D25 is kept free for ESP32 sound later.</text>
<text x="144.4" y="206.1">220 Ω</text>
<text x="135" y="215.1">NPN transistor</text>
<text x="135" y="217.9">(2N2222 / S8050)</text>
<text x="32.1" y="229.6">laptop 3.5 mm</text>
<text x="32.1" y="232.3">(red → INR,</text>
<text x="92.7" y="233.1">speaker</text>
<text x="254.7" y="228.8">MAX7219</text>
<text x="32.1" y="235.1">shield → GND)</text>
<text x="177.6" y="235.1">220 Ω</text>
<text x="317.7" y="249.6">✕ = leave empty</text>
</g>
<text font-size="2.2" fill="#c9d1cc" x="193.1" y="161.5">pin labels as printed on the board</text>
<g font-size="2.1" fill="#fff">
<text x="292" y="62.6">SW</text>
<text x="292" y="67.4">CLK</text>
<text x="325.6" y="71.4">+ (3.3V)</text>
<text x="292" y="72.3">DT</text>
<text x="331.8" y="77.2">GND</text>
<text x="46.3" y="87.4">1</text>
<text x="55.7" y="87.4">2</text>
<text x="65.1" y="87.4">3</text>
<text x="74.5" y="87.4">4</text>
<text x="83.9" y="87.4">5</text>
<text x="93.3" y="87.4">6</text>
<text x="102.6" y="87.4">7</text>
<text x="245.6" y="117.3">EN</text>
<text x="177.6" y="121.6">VCC</text>
<text x="244.3" y="123.2">GND</text>
<text x="177.9" y="128.5">S0</text>
<text x="190.5" y="128.5">S1</text>
<text x="196.7" y="128.5">S2</text>
<text x="203" y="128.5">S3</text>
<text x="221.1" y="128.5">SIG</text>
<text x="164.8" y="150.2">VIN</text>
<text x="177.3" y="150.2">D13</text>
<text x="189.8" y="150.2">D14</text>
<text x="196.1" y="150.2">D27</text>
<text x="202.4" y="150.2">D26</text>
<text x="214.9" y="150.2">D33</text>
<text x="221.1" y="150.2">D32</text>
<text x="227.4" y="150.2">D35</text>
<text x="233.7" y="150.2">D34</text>
<text x="164.8" y="166.6">3V3</text>
<text x="171.1" y="166.6">GND</text>
<text x="177.3" y="166.6">D15</text>
<text x="190.5" y="166.6">D4</text>
<text x="196.1" y="166.6">RX2</text>
<text x="202.4" y="166.6">TX2</text>
<text x="209.2" y="166.6">D5</text>
<text x="214.9" y="166.6">D18</text>
<text x="227.4" y="166.6">D21</text>
<text x="246.2" y="166.6">D22</text>
<text x="252.4" y="166.6">D23</text>
<text x="296" y="179.9">SDA</text>
<text x="339.6" y="178">VCC</text>
<text x="296" y="185.8">SCL</text>
<text x="339.6" y="183.8">GND</text>
<text x="209.2" y="206.1">CS</text>
<text x="214.9" y="206.1">CLK</text>
<text x="239.5" y="206.1">DIN</text>
<text x="51.2" y="219.1">INR</text>
<text x="80.8" y="219.1">R+</text>
<text x="296" y="221">SDA</text>
<text x="351.3" y="219.1">VIN</text>
<text x="51.2" y="224.9">GND</text>
<text x="80.8" y="224.9">R−</text>
<text x="296" y="226.9">SCL</text>
<text x="351.3" y="224.9">GND</text>
<text x="53.7" y="232.2">VCC</text>
<text x="61.5" y="232.2">GND</text>
<text x="220" y="232.2">VCC</text>
<text x="229.7" y="232.2">GND</text>
<text x="315.8" y="240">3V3</text>
<text x="324.8" y="240">SAO</text>
<text x="333.8" y="240">NCS</text>
<text x="342.8" y="240">CSB</text>
</g>
<g font-size="2.1" fill="#1c2420">
<text x="197.9" y="81.7" transform="rotate(-90 197.9 81.7)">START</text>
<text x="206.9" y="81.7" transform="rotate(-90 206.9 81.7)">PASS (later)</text>
<text x="211.4" y="81.7" transform="rotate(-90 211.4 81.7)">BLACK</text>
<text x="215.9" y="81.7" transform="rotate(-90 215.9 81.7)">YELLOW</text>
<text x="220.4" y="81.7" transform="rotate(-90 220.4 81.7)">BLUE</text>
<text x="224.9" y="81.7" transform="rotate(-90 224.9 81.7)">RED</text>
<text x="229.4" y="81.7" transform="rotate(-90 229.4 81.7)">GREEN</text>
</g>
<g font-size="2.1" fill="#8b958f">
<text x="171.1" y="150.2">GND</text>
<text x="183.6" y="150.2">D12</text>
<text x="208.6" y="150.2">D25</text>
<text x="240.5" y="150.2">VN</text>
<text x="246.8" y="150.2">VP</text>
<text x="253.1" y="150.2">EN</text>
<text x="184.2" y="166.6">D2</text>
<text x="221.1" y="166.6">D19</text>
<text x="233.7" y="166.6">RX0</text>
<text x="239.9" y="166.6">TX0</text>
</g>
<g font-size="1.9" fill="#fff">
<text x="178.1" y="114.2">C0</text>
<text x="182.5" y="114.2">C1</text>
<text x="187.1" y="114.2">C2</text>
<text x="191.5" y="114.2">C3</text>
<text x="196" y="114.2">C4</text>
<text x="200.5" y="114.2">C5</text>
<text x="205" y="114.2">C6</text>
<text x="209.5" y="114.2">C7</text>
<text x="214" y="114.2">C8</text>
<text x="218.5" y="114.2">C9</text>
<text x="222.5" y="114.2">C10 C11 C12 C13 C14 C15</text>
<text x="159.5" y="248.6">DIN</text>
<text x="153.6" y="252.1">+5V</text>
<text x="165.4" y="252.1">GND</text>
</g>
</svg>
